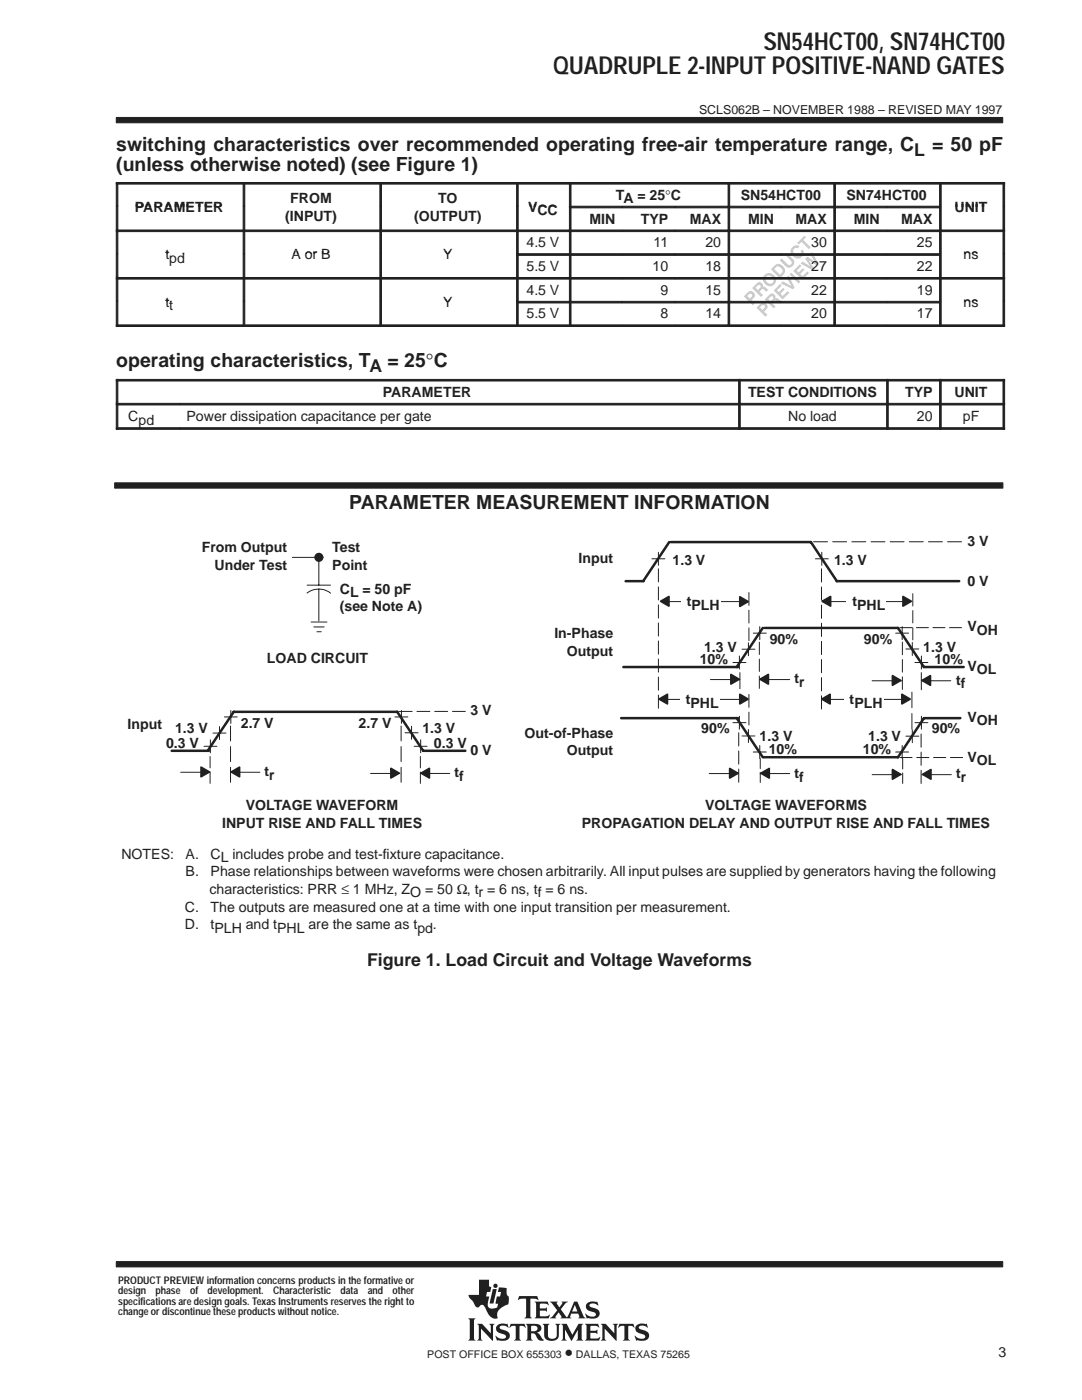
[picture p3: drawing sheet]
<svg xmlns="http://www.w3.org/2000/svg" width="216mm" height="279mm" viewBox="0 0 216 279" stroke-linecap="round" stroke-linejoin="round" font-family="sans-serif">
<g fill="#c7c8ca">
<path d="M157.9 54.4l1.8 1.8-.4 .4-1.7-1.8z"/>
<path d="M148.4 59.1l1-.9 .5-.1a.82 .82 0 0 1 .7 .5 .82 .82 0 0 1-.2 .9l-.5 .4 .7 .7-.4 .3zM149.5 58.7l.3-.1 .3 .3-.5 .7-.5-.5z" fill-rule="evenodd"/>
<path d="M151.1 56.5l.4-.2 .4 .2a.6 .6 0 0 1 .3 .7 .86 .86 0 0 1 .9 .5l.2 .1-.4 .4-.7-.5-.7 .5 .7 .7-.3 .4-1.8-1.8zM151.2 57l.4-.1a.35 .35 0 0 1 .1 .6l-.5 .4-.4-.5z" fill-rule="evenodd"/>
<path d="M152.6 54.9a1.35 1.35 0 0 1 1.7-.1 1.35 1.35 0 0 1 .4 1.7 1.21 1.21 0 0 1-1.3 .6 1.4 1.4 0 0 1-1-2zM152.9 55.2l.4-.2h.3a.82 .82 0 0 1 .8 .8 .82 .82 0 0 1-.7 .8l-.5-.2-.4-.4-.1-.5z" fill-rule="evenodd"/>
<path d="M153.8 53.7l.8-.7a1.31 1.31 0 0 1 1.5 0 1.31 1.31 0 0 1 .4 1.5l-.9 1zM154.5 53.7l.4-.4a.84 .84 0 0 1 1 .2 .84 .84 0 0 1 0 1.1l-.3 .2z" fill-rule="evenodd"/>
<path d="M155.6 51.9l.4-.3 1.1 1.1a.5 .5 0 0 0 .6 .1 .5 .5 0 0 0 .3-.6l-1.3-1.3 .3-.4 1.2 1.2a.85 .85 0 0 1 0 1.3l-.6 .4h-.5z" fill-rule="evenodd"/>
<path d="M158.1 49.3a.96 .96 0 0 1 1.4-.1l-.3 .4a.64 .64 0 0 0-.7 .1 .64 .64 0 0 0-.2 .6 .82 .82 0 0 0 .7 .8 .82 .82 0 0 0 .9-.5l-.1-.5 .3-.3 .3 .4v.4l-.2 .4-.6 .5a1.39 1.39 0 0 1-1.5-.5 1.39 1.39 0 0 1 0-1.7z" fill-rule="evenodd"/>
<path d="M159.1 48.5l1.4-1.4 .3 .3-.5 .5 1.5 1.5-.4 .3-1.5-1.4-.5 .5z" fill-rule="evenodd"/>
<path d="M150.9 61.4l1.2-1.1a.85 .85 0 0 1 .9 .5 .85 .85 0 0 1-.1 .9l-.4 .5 .6 .6-.4 .4zM151.6 61.4l.6-.5h.2l.2 .3-.5 .7z" fill-rule="evenodd"/>
<path d="M152.6 59.8l1-1 .6-.2a.69 .69 0 0 1 .5 .9h.4l.8 .6-.4 .4-.7-.5-.4 .1-.3 .4 .6 .7-.3 .3zM153.7 59.2l.2-.1a.34 .34 0 0 1 .4 .2 .34 .34 0 0 1-.1 .4l-.5 .5-.4-.5z" fill-rule="evenodd"/>
<path d="M155.7 56.7l.3 .3-1 .9 .4 .4 .9-.8 .3 .3-.9 .8 .5 .5 1-1 .3 .3-1.3 1.4-1.8-1.8z" fill-rule="evenodd"/>
<path d="M157 55.4l.4-.4 1.1 2.4-.3 .3-2.4-1.1 .4-.4 1.7 .9z" fill-rule="evenodd"/>
<path d="M158.3 54.1l1.3-1.3 .3 .3-.9 .9 .4 .4 .8-.9 .3 .3-.8 .9 .4 .4 1-.9 .3 .3-1.3 1.3z" fill-rule="evenodd"/>
<path d="M162 50.3l1.3 2.3-.3 .4-1.7-1.1 1.1 1.6-.3 .4-2.3-1.3 .3-.4 1.6 1-1-1.5 .4-.4 1.5 1-.9-1.6z" fill-rule="evenodd"/>
</g>
<g fill="#231f20" stroke="#231f20" stroke-width=".2">
<path d="M23.2 23.4h176.9v1.1h-176.9z" fill-rule="evenodd"/>
<path d="M23.2 251.8h176.9v1h-176.9z" fill-rule="evenodd"/>
</g>
<g fill="#231f20">
<path d="M98.3 257.3h.8l-.6 2.8h-.8z"/>
<path d="M104.9 264.2h1.9a.9 .9 0 0 1 1 .3 .9 .9 0 0 1 0 1.2l-.7 .2 .5 .4 .9 1.2a1.2 1.2 0 0 1-1.6-1l-.3-.4h-.6v1l.3 .4h-1.4l.3-.5v-2.3z" fill-rule="evenodd"/>
<path d="M109.7 259.8h1.6l-.2 .3 .5 .8 .6-.8-.1-.3h1.2l-.4 .2-1 1.3 1.2 1.6 1.5-3.1h.6l1.2 2.9 .4 .4-1.4-.1a.22 .22 0 0 0 .2-.1 .22 .22 0 0 0 0-.3l-.2-.4h-1.4l-.2 .7 .2 .2h-2.2l.2-.3-.5-.9-.7 .9 .2 .3h-1.3l.6-.4 .9-1.2z" fill-rule="evenodd"/>
<path d="M127.1 264.4l.8-.3 .9 .2 .2-.2 .3 .8-.1 .1a1.2 1.2 0 0 0-1.7-.1 1.47 1.47 0 0 0 1.3 .7 1.03 1.03 0 0 1 .7 1.2 1.03 1.03 0 0 1-1.2 .8l-1.1-.1-.2 .1-.4-1 .9 .5h.9a.45 .45 0 0 0 .4-.5 .45 .45 0 0 0-.6-.3l-.2-.1a1.11 1.11 0 0 1-1.2-1.5z" fill-rule="evenodd"/>
<path d="M123.6 264.2h2.8l.2 .8-.6-.4h-.5l-.1 .1v2.4l.3 .4h-1.4l.3-.4v-2.4l-.1-.1h-.5l-.7 .4z" fill-rule="evenodd"/>
<path d="M116.7 264.2h2.6l.2 .8-.6-.4-1.1 .1v.9h1.1l.3-.3v.9l-.4-.2h-1v1l1.3 .1 .7-.3-.3 .7h-2.8l.3-.4v-2.5z" fill-rule="evenodd"/>
<path d="M119.9 264.2h1l1.7 1.9v-1.5l-.3-.4h1l-.3 .4v3l-2.3-2.4v2l.3 .3h-1.1l.3-.4v-2.5z" fill-rule="evenodd"/>
<path d="M112 264.2h1.1l1.1 2.2 1.2-2.2h1l-.3 .4v2.6l.3 .3h-1.4l.3-.4v-1.7l-1.3 2.2-1.3-2.3v1.8l.4 .4h-1.1l.3-.5v-2.3z" fill-rule="evenodd"/>
<path d="M99.3 264.4l.7-.2 1.1 .1 .1-.2 .3 .8-.6-.3h-.8a.41 .41 0 0 0-.4 .4 .41 .41 0 0 0 .5 .4 1.29 1.29 0 0 1 1.5 1.4 1.08 1.08 0 0 1-1.2 .8l-1.1-.1-.2 .1-.4-1 .8 .5 .5 .1 .6-.1 .3-.3a.72 .72 0 0 0-.9-.6 .99 .99 0 0 1-1-.6 .99 .99 0 0 1 .2-1.2z" fill-rule="evenodd"/>
<path d="M101.9 264.2h2.8l.2 .8-.7-.4h-.4l-.1 .1v2.4l.3 .4h-1.4l.3-.4v-2.4l-.1-.1h-.5l-.7 .4z" fill-rule="evenodd"/>
<path d="M108.3 264.2h1.3l-.3 .4v2a.65 .65 0 0 0 .7 .6l.6-.1 .4-.4 .1-2-.3-.5h1l-.3 .4v1.8a1.54 1.54 0 0 1-2.4 .9l-.5-.6v-2.1z" fill-rule="evenodd"/>
<path d="M95.2 264.2h1l1.7 1.9v-1.5l-.3-.4h1.1l-.3 .4v3l-2.4-2.4v1.9l.3 .4h-1.1l.3-.5v-2.3z" fill-rule="evenodd"/>
<path d="M93.4 263.1h1.5l-.3 .4v3.6l.3 .4h-1.5l.3-.4v-3.6z" fill-rule="evenodd"/>
<path d="M103.6 258.7h3.6l.2 .8-.4-.3h-1.2v3.6l.3 .3h-1.4l.2-.2 .1-.3v-3.2l-.1-.2h-.8l-.7 .3z" fill-rule="evenodd"/>
<path d="M106.7 259.8h2.6l.1 .7-.5-.3-1.2 .1v.8h1.1l.3-.2v.9l-.4-.2h-1v1l.2 .1h1.2l.5-.4 .1 .1-.2 .7h-2.8l.3-.5v-2.3z" fill-rule="evenodd"/>
<path d="M117.1 260.2a2.09 2.09 0 0 1 1.9-.3l.2-.2 .1 .9a1.22 1.22 0 0 0-1.7-.1 .82 .82 0 0 0 .9 .5 1.06 1.06 0 0 1 1.2 1.1 1.06 1.06 0 0 1-1.2 1.1l-1.2-.2-.2 .2-.3-1 .8 .5 .8 .1a.46 .46 0 0 0 .5-.5 .46 .46 0 0 0-.5-.5h-.2a1.11 1.11 0 0 1-1.2-1.6z" fill-rule="evenodd"/>
<path d="M95.6 255.4h2v1.3l.4 .2-.2 .9h-.6l-.2 .9h.6l-.3 1.3 .1 .7a.9 .9 0 0 0 1.2 .4l.6-.2 .2-.7-.5-.1 .2-1.4h.7l.2-.9h-.7l.3-.9 1.5 .2v1.1l.2 .4 .2 .1v.7a.81 .81 0 0 1-.6 1.1 2.73 2.73 0 0 0-1.7 1.7l.1 .8-.1 .1a1.81 1.81 0 0 1-2.1-1.5l-.3-.6a.7 .7 0 0 0-.6-.6 .7 .7 0 0 0-.7 .5 1.12 1.12 0 0 1-1.1-1.1l-.7-.8-.2-.6h2.1z" fill-rule="evenodd"/>
<circle cx="98.9" cy="256.6" r=".43"/>
</g>
<g fill="#fff">
<path d="M114.7 260.4l.5 1.3h-1z"/>
<path d="M106 264.6h.6a.56 .56 0 0 1 .6 .5 .56 .56 0 0 1-.6 .6h-.6z" fill-rule="evenodd"/>
</g>
<g fill="#231f20" stroke="#231f20" stroke-width=".2">
<path d="M23.2 36.4h.3v4.7h-.3z" fill-rule="evenodd"/>
<path d="M23.2 36.4h25.3v.3h-25.3z" fill-rule="evenodd"/>
<path d="M48.5 36.4h.3v4.7h-.3z" fill-rule="evenodd"/>
<path d="M48.5 36.4h27.3v.3h-27.3z" fill-rule="evenodd"/>
<path d="M75.8 36.4h.3v4.7h-.3z" fill-rule="evenodd"/>
<path d="M75.8 36.4h27.3v.3h-27.3z" fill-rule="evenodd"/>
<path d="M103.1 36.4h.3v4.7h-.3z" fill-rule="evenodd"/>
<path d="M103.1 36.4h10.5v.3h-10.5z" fill-rule="evenodd"/>
<path d="M113.6 36.4h.3v4.7h-.3z" fill-rule="evenodd"/>
<path d="M113.6 36.4h31.7v.3h-31.7z" fill-rule="evenodd"/>
<path d="M145.3 36.4h.3v4.7h-.3z" fill-rule="evenodd"/>
<path d="M145.3 36.4h21.1v.3h-21.1z" fill-rule="evenodd"/>
<path d="M166.4 36.4h.3v4.7h-.3z" fill-rule="evenodd"/>
<path d="M166.4 36.4h21.1v.3h-21.1z" fill-rule="evenodd"/>
<path d="M187.5 36.4h.3v4.7h-.3z" fill-rule="evenodd"/>
<path d="M200.1 36.4h.4v4.7h-.4z" fill-rule="evenodd"/>
<path d="M187.5 36.4h13v.3h-13z" fill-rule="evenodd"/>
<path d="M23.2 41.2h.3v4.7h-.3z" fill-rule="evenodd"/>
<path d="M48.5 41.2h.3v4.7h-.3z" fill-rule="evenodd"/>
<path d="M75.8 41.2h.3v4.7h-.3z" fill-rule="evenodd"/>
<path d="M103.1 41.2h.3v4.7h-.3z" fill-rule="evenodd"/>
<path d="M113.6 41.2h.3v4.7h-.3z" fill-rule="evenodd"/>
<path d="M113.6 41.2h10.6v.3h-10.6z" fill-rule="evenodd"/>
<path d="M124.2 41.2h10.5v.3h-10.5z" fill-rule="evenodd"/>
<path d="M134.7 41.2h10.6v.3h-10.6z" fill-rule="evenodd"/>
<path d="M145.3 41.2h.3v4.7h-.3z" fill-rule="evenodd"/>
<path d="M145.3 41.2h10.5v.3h-10.5z" fill-rule="evenodd"/>
<path d="M155.8 41.2h10.6v.3h-10.6z" fill-rule="evenodd"/>
<path d="M166.4 41.2h.3v4.7h-.3z" fill-rule="evenodd"/>
<path d="M166.4 41.2h10.5v.3h-10.5z" fill-rule="evenodd"/>
<path d="M176.9 41.2h10.6v.3h-10.6z" fill-rule="evenodd"/>
<path d="M187.5 41.2h.3v4.7h-.3z" fill-rule="evenodd"/>
<path d="M200.1 41.2h.4v4.7h-.4z" fill-rule="evenodd"/>
<path d="M23.2 45.9h.3v4.7h-.3z" fill-rule="evenodd"/>
<path d="M23.2 45.9h25.3v.3h-25.3z" fill-rule="evenodd"/>
<path d="M48.5 45.9h.3v4.7h-.3z" fill-rule="evenodd"/>
<path d="M48.5 45.9h27.3v.3h-27.3z" fill-rule="evenodd"/>
<path d="M75.8 45.9h.3v4.7h-.3z" fill-rule="evenodd"/>
<path d="M75.8 45.9h27.3v.3h-27.3z" fill-rule="evenodd"/>
<path d="M103.1 45.9h.3v4.7h-.3z" fill-rule="evenodd"/>
<path d="M103.1 45.9h10.5v.3h-10.5z" fill-rule="evenodd"/>
<path d="M113.6 45.9h.3v4.7h-.3z" fill-rule="evenodd"/>
<path d="M113.6 45.9h10.6v.3h-10.6z" fill-rule="evenodd"/>
<path d="M124.2 45.9h10.5v.3h-10.5z" fill-rule="evenodd"/>
<path d="M134.7 45.9h10.6v.3h-10.6z" fill-rule="evenodd"/>
<path d="M145.3 45.9h.3v4.7h-.3z" fill-rule="evenodd"/>
<path d="M145.3 45.9h10.5v.3h-10.5z" fill-rule="evenodd"/>
<path d="M155.8 45.9h10.6v.3h-10.6z" fill-rule="evenodd"/>
<path d="M166.4 45.9h.3v4.7h-.3z" fill-rule="evenodd"/>
<path d="M166.4 45.9h10.5v.3h-10.5z" fill-rule="evenodd"/>
<path d="M176.9 45.9h10.6v.3h-10.6z" fill-rule="evenodd"/>
<path d="M187.5 45.9h.3v4.7h-.3z" fill-rule="evenodd"/>
<path d="M200.1 45.9h.4v4.7h-.4z" fill-rule="evenodd"/>
<path d="M187.5 45.9h13v.3h-13z" fill-rule="evenodd"/>
<path d="M23.2 50.6h.3v4.8h-.3z" fill-rule="evenodd"/>
<path d="M48.5 50.6h.3v4.8h-.3z" fill-rule="evenodd"/>
<path d="M75.8 50.6h.3v4.8h-.3z" fill-rule="evenodd"/>
<path d="M103.1 50.6h.3v4.8h-.3z" fill-rule="evenodd"/>
<path d="M103.1 50.6h10.5v.4h-10.5z" fill-rule="evenodd"/>
<path d="M113.6 50.6h.3v4.8h-.3z" fill-rule="evenodd"/>
<path d="M113.6 50.6h10.6v.4h-10.6z" fill-rule="evenodd"/>
<path d="M124.2 50.6h10.5v.4h-10.5z" fill-rule="evenodd"/>
<path d="M134.7 50.6h10.6v.4h-10.6z" fill-rule="evenodd"/>
<path d="M145.3 50.6h.3v4.8h-.3z" fill-rule="evenodd"/>
<path d="M145.3 50.6h10.5v.4h-10.5z" fill-rule="evenodd"/>
<path d="M155.8 50.6h10.6v.4h-10.6z" fill-rule="evenodd"/>
<path d="M166.4 50.6h.3v4.8h-.3z" fill-rule="evenodd"/>
<path d="M166.4 50.6h10.5v.4h-10.5z" fill-rule="evenodd"/>
<path d="M176.9 50.6h10.6v.4h-10.6z" fill-rule="evenodd"/>
<path d="M187.5 50.6h.3v4.8h-.3z" fill-rule="evenodd"/>
<path d="M200.1 50.6h.4v4.8h-.4z" fill-rule="evenodd"/>
<path d="M23.2 55.4h.3v4.7h-.3z" fill-rule="evenodd"/>
<path d="M23.2 55.4h25.3v.3h-25.3z" fill-rule="evenodd"/>
<path d="M48.5 55.4h.3v4.7h-.3z" fill-rule="evenodd"/>
<path d="M48.5 55.4h27.3v.3h-27.3z" fill-rule="evenodd"/>
<path d="M75.8 55.4h.3v4.7h-.3z" fill-rule="evenodd"/>
<path d="M75.8 55.4h27.3v.3h-27.3z" fill-rule="evenodd"/>
<path d="M103.1 55.4h.3v4.7h-.3z" fill-rule="evenodd"/>
<path d="M103.1 55.4h10.5v.3h-10.5z" fill-rule="evenodd"/>
<path d="M113.6 55.4h.3v4.7h-.3z" fill-rule="evenodd"/>
<path d="M113.6 55.4h10.6v.3h-10.6z" fill-rule="evenodd"/>
<path d="M124.2 55.4h10.5v.3h-10.5z" fill-rule="evenodd"/>
<path d="M134.7 55.4h10.6v.3h-10.6z" fill-rule="evenodd"/>
<path d="M145.3 55.4h.3v4.7h-.3z" fill-rule="evenodd"/>
<path d="M145.3 55.4h10.5v.3h-10.5z" fill-rule="evenodd"/>
<path d="M155.8 55.4h10.6v.3h-10.6z" fill-rule="evenodd"/>
<path d="M166.4 55.4h.3v4.7h-.3z" fill-rule="evenodd"/>
<path d="M166.4 55.4h10.5v.3h-10.5z" fill-rule="evenodd"/>
<path d="M176.9 55.4h10.6v.3h-10.6z" fill-rule="evenodd"/>
<path d="M187.5 55.4h.3v4.7h-.3z" fill-rule="evenodd"/>
<path d="M200.1 55.4h.4v4.7h-.4z" fill-rule="evenodd"/>
<path d="M187.5 55.4h13v.3h-13z" fill-rule="evenodd"/>
<path d="M23.2 60.1h.3v5.1h-.3z" fill-rule="evenodd"/>
<path d="M23.2 64.8h25.3v.4h-25.3z" fill-rule="evenodd"/>
<path d="M48.5 60.1h.3v5.1h-.3z" fill-rule="evenodd"/>
<path d="M48.5 64.8h27.3v.4h-27.3z" fill-rule="evenodd"/>
<path d="M75.8 60.1h.3v5.1h-.3z" fill-rule="evenodd"/>
<path d="M75.8 64.8h27.3v.4h-27.3z" fill-rule="evenodd"/>
<path d="M103.1 60.1h.3v5.1h-.3z" fill-rule="evenodd"/>
<path d="M103.1 60.1h10.5v.4h-10.5z" fill-rule="evenodd"/>
<path d="M103.1 64.8h10.5v.4h-10.5z" fill-rule="evenodd"/>
<path d="M113.6 60.1h.3v5.1h-.3z" fill-rule="evenodd"/>
<path d="M113.6 60.1h10.6v.4h-10.6z" fill-rule="evenodd"/>
<path d="M113.6 64.8h10.6v.4h-10.6z" fill-rule="evenodd"/>
<path d="M124.2 60.1h10.5v.4h-10.5z" fill-rule="evenodd"/>
<path d="M124.2 64.8h10.5v.4h-10.5z" fill-rule="evenodd"/>
<path d="M134.7 60.1h10.6v.4h-10.6z" fill-rule="evenodd"/>
<path d="M134.7 64.8h10.6v.4h-10.6z" fill-rule="evenodd"/>
<path d="M145.3 60.1h.3v5.1h-.3z" fill-rule="evenodd"/>
<path d="M145.3 60.1h10.5v.4h-10.5z" fill-rule="evenodd"/>
<path d="M145.3 64.8h10.5v.4h-10.5z" fill-rule="evenodd"/>
<path d="M155.8 60.1h10.6v.4h-10.6z" fill-rule="evenodd"/>
<path d="M155.8 64.8h10.6v.4h-10.6z" fill-rule="evenodd"/>
<path d="M166.4 60.1h.3v5.1h-.3z" fill-rule="evenodd"/>
<path d="M166.4 60.1h10.5v.4h-10.5z" fill-rule="evenodd"/>
<path d="M166.4 64.8h10.5v.4h-10.5z" fill-rule="evenodd"/>
<path d="M176.9 60.1h10.6v.4h-10.6z" fill-rule="evenodd"/>
<path d="M176.9 64.8h10.6v.4h-10.6z" fill-rule="evenodd"/>
<path d="M187.5 60.1h.3v5.1h-.3z" fill-rule="evenodd"/>
<path d="M200.1 60.1h.4v5.1h-.4z" fill-rule="evenodd"/>
<path d="M187.5 64.8h13v.4h-13z" fill-rule="evenodd"/>
<path d="M23.2 75.7h.3v4.8h-.3z" fill-rule="evenodd"/>
<path d="M23.2 75.7h124.2v.3h-124.2z" fill-rule="evenodd"/>
<path d="M147.4 75.7h.3v4.8h-.3z" fill-rule="evenodd"/>
<path d="M147.4 75.7h29.5v.3h-29.5z" fill-rule="evenodd"/>
<path d="M176.9 75.7h.3v4.8h-.3z" fill-rule="evenodd"/>
<path d="M176.9 75.7h10.6v.3h-10.6z" fill-rule="evenodd"/>
<path d="M187.5 75.7h.3v4.8h-.3z" fill-rule="evenodd"/>
<path d="M200.1 75.7h.4v4.8h-.4z" fill-rule="evenodd"/>
<path d="M187.5 75.7h13v.3h-13z" fill-rule="evenodd"/>
<path d="M23.2 80.5h.3v5.2h-.3z" fill-rule="evenodd"/>
<path d="M23.2 80.5h12.6v.3h-12.6z" fill-rule="evenodd"/>
<path d="M23.2 85.4h12.6v.3h-12.6z" fill-rule="evenodd"/>
<path d="M35.9 80.5h111.5v.3h-111.5z" fill-rule="evenodd"/>
<path d="M35.9 85.4h111.5v.3h-111.5z" fill-rule="evenodd"/>
<path d="M147.4 80.5h.3v5.2h-.3z" fill-rule="evenodd"/>
<path d="M147.4 80.5h29.5v.3h-29.5z" fill-rule="evenodd"/>
<path d="M147.4 85.4h29.5v.3h-29.5z" fill-rule="evenodd"/>
<path d="M176.9 80.5h.3v5.2h-.3z" fill-rule="evenodd"/>
<path d="M176.9 80.5h10.6v.3h-10.6z" fill-rule="evenodd"/>
<path d="M176.9 85.4h10.6v.3h-10.6z" fill-rule="evenodd"/>
<path d="M187.5 80.5h.3v5.2h-.3z" fill-rule="evenodd"/>
<path d="M200.1 80.5h.4v5.2h-.4z" fill-rule="evenodd"/>
<path d="M187.5 80.5h13v.3h-13z" fill-rule="evenodd"/>
<path d="M187.5 85.4h13v.3h-13z" fill-rule="evenodd"/>
<path d="M22.9 96.4h177.2v1h-177.2z" fill-rule="evenodd"/>
</g>
<path d="M124.8 116h3.6M133.5 108.2l-5.2 7.8M133.9 108.2h27.9l5.2 7.8h24.4M124.4 133.1h22.9M152.2 125.3l-5.2 7.8M152.6 125.3h26.6l5.2 7.8h7.9M34.3 149.8h7.4M41.4 149.8l5.2-7.7h32.7l5.1 7.7h8.5" fill="none" stroke="#231f20" stroke-width=".5"/>
<g fill="none" stroke="#231f20" stroke-width=".2">
<path d="M130.1 111.5h2.6M131.4 110.2v2.6M162.7 111.5h2.6M164 110.2v2.6M133.5 120.1h15.6M141.8 135.6h5.8M146.2 132.2h2.6M147.5 130.9v2.6M148.1 129.6h2.5M149.3 128.3v2.6M150.3 126.4h2.6M151.6 125.1v2.6"/>
<path d="M151.7 135.6h5.9M165.7 120.1h15.6M174 135.9h5.9M178.7 126.4h2.6M180 125.1v2.6M180.8 129.5h2.5M182 128.2v2.6M182.6 132.2h2.5M183.8 135.9h5.9M183.9 130.9v2.6M36.1 154.1h5.8M40.7 148.9h2.6"/>
<path d="M42 147.6v2.6M42.5 146.3h2.6M43.8 145v2.6M44.8 143.1h2.5M46 154.1h5.9M46.1 141.8v2.6M73.9 154.4h5.9M78.8 143.1h2.6M80.1 141.8v2.6M80.8 146.2h2.6M82.1 144.9v2.6M82.6 148.9h2.6"/>
<path d="M83.9 154.4h5.8M83.9 147.6v2.6"/>
</g>
<path d="M131.4 113.5v28M149.4 118.3v9.6M163.9 113.5v28.2M92.9 142h-13.3" fill="none" stroke="#231f20" stroke-width=".2" stroke-dasharray="2.6 1"/>
<path d="M46 144.9v11.3M80 144.9v11.3" fill="none" stroke="#231f20" stroke-width=".2" stroke-dasharray="3 1.1"/>
<path d="M41.9 151v5.4M83.9 151v5.4" fill="none" stroke="#231f20" stroke-width=".2" stroke-dasharray="2.3 .8"/>
<g fill="#231f20" stroke="#231f20" stroke-width=".34">
<path d="M46.1 154.1l1.7-1v1.9z"/>
<path d="M40.1 153.1l1.7 1-1.7 .9z"/>
<path d="M84 154.3l1.7-1v2z"/>
<path d="M78 153.3l1.7 1-1.7 1z"/>
<path d="M164.1 120l1.6-1v2z"/>
<path d="M180.2 119l1.6 1-1.6 1z"/>
<path d="M131.8 120l1.7-1v2z"/>
<path d="M147.6 119.1l1.7 1-1.7 .9z"/>
<path d="M151.7 135.6l1.6-1v1.9z"/>
<path d="M145.8 134.6l1.7 1-1.7 .9z"/>
<path d="M184 135.8l1.7-1v2z"/>
<path d="M178.1 134.8l1.6 1-1.6 1z"/>
</g>
<path d="M191.9 108.1h-29.8" fill="none" stroke="#231f20" stroke-width=".2" stroke-dasharray="2.8 1"/>
<path d="M182.1 118.5v9.2M151.5 128.2v9.2M180.1 128.2v9.5" fill="none" stroke="#231f20" stroke-width=".2" stroke-dasharray="2.5 .9"/>
<path d="M191.9 125.3h-12.4" fill="none" stroke="#231f20" stroke-width=".2" stroke-dasharray="2.4 .9"/>
<path d="M183.8 134.2v3.5" fill="none" stroke="#231f20" stroke-width=".2" stroke-dasharray="3.4 1.3"/>
<path d="M147.6 134.2v3.2" fill="none" stroke="#231f20" stroke-width=".2" stroke-dasharray="3.2 1.2"/>
<g fill="#fff">
<path d="M135.9 118.9h7.9v2.7h-7.9z" fill-rule="evenodd"/>
<path d="M168.9 118.9h7.9v2.7h-7.9z" fill-rule="evenodd"/>
</g>
<path d="M123.9 143.3h23.4M147 143.3l5.2 7.8M191.6 143.3h-7.2l-5.2 7.8h-26.8" fill="none" stroke="#231f20" stroke-width=".5"/>
<g fill="none" stroke="#231f20" stroke-width=".2">
<path d="M133.2 139.6h15.6M141.5 154.4h5.9M146.2 144.2h2.6M147.5 142.9v2.6M148.1 146.9h2.5M149.3 145.6v2.6M150.3 150.1h2.6M151.6 148.8v2.6M151.7 154.4h5.9M174 154.6h5.9M178.7 150.1h2.6M180 148.8v2.6"/>
<path d="M180.8 146.9h2.5M182 145.6v2.6M182.6 144.2h2.5M183.9 142.9v2.6M184 154.6h5.8"/>
</g>
<path d="M192.1 151.2h-12.6" fill="none" stroke="#231f20" stroke-width=".2" stroke-dasharray="2.4 .9"/>
<path d="M151.7 151.4v4.8" fill="none" stroke="#231f20" stroke-width=".2" stroke-dasharray="2 .7"/>
<path d="M180.1 151.4v5" fill="none" stroke="#231f20" stroke-width=".2" stroke-dasharray="2.1 .8"/>
<path d="M149.4 138.6v6.1M147.4 146.2v10M183.8 146.5v9.9" fill="none" stroke="#231f20" stroke-width=".2" stroke-dasharray="2.6 1"/>
<g fill="#231f20" stroke="#231f20" stroke-width=".34">
<path d="M151.8 154.3l1.7-.9v1.9z"/>
<path d="M145.6 153.4l1.7 .9-1.7 1z"/>
<path d="M184.1 154.5l1.7-.9v1.9z"/>
<path d="M178.1 153.6l1.6 .9-1.6 1z"/>
<path d="M131.5 139.5l1.7-.9v1.9z"/>
<path d="M147.6 138.6l1.7 .9-1.7 1z"/>
</g>
<path d="M182 138.1v7.5" fill="none" stroke="#231f20" stroke-width=".2" stroke-dasharray="3.1 1.2"/>
<path d="M135.6 138.4h7.9v2.7h-7.9z" fill-rule="evenodd" fill="#fff"/>
<g fill="#231f20" stroke="#231f20" stroke-width=".34">
<path d="M164 139.5l1.6-.9v1.9z"/>
<path d="M180 138.6l1.6 .9-1.6 1z"/>
</g>
<path d="M165.5 139.6h15.6" fill="none" stroke="#231f20" stroke-width=".2"/>
<path d="M168.4 138.4h7.9v2.7h-7.9z" fill-rule="evenodd" fill="#fff"/>
<circle cx="63.6" cy="111.2" r=".74" fill="#231f20" stroke="#231f20" stroke-width=".34"/>
<circle cx="63.6" cy="111.2" r=".17" fill="#231f20"/>
<path d="M61.3 114.3h4.7v5h-4.7z" fill-rule="evenodd" fill="#fff"/>
<path d="M58.3 111.2h4.7M61.3 118.4a3.8 3.8 0 0 1 4.7 0M61.3 116.8h4.6M63.6 111.2v5.6M63.6 117.6v6.3M62.1 124.1h3.1M62.6 125.1h2.1M63.2 126.1h.9" fill="none" stroke="#231f20" stroke-width=".2"/>
<g font-size="4.9" fill="#231f20">
<text x="152.3" y="9.9">SN54HCT00, SN74HCT00</text>
<text x="110.4" y="14.8">QUADRUPLE 2-INPUT POSITIVE-NAND GATES</text>
</g>
<g font-size="3.9" fill="#231f20">
<text x="23.2" y="30.2">switching characteristics over recommended operating free-air temperature range, C</text>
<text x="23.2" y="34">(unless otherwise noted) (see Figure 1)</text>
<text x="23.2" y="73.3">operating characteristics, T</text>
<text x="69.7" y="101.6">PARAMETER MEASUREMENT INFORMATION</text>
</g>
<g font-size="3.5" fill="#231f20">
<text x="182.4" y="31.1">L = 50 pF</text>
<text x="73.7" y="74.3">A = 25°C</text>
<text x="73.2" y="192.8">Figure 1. Load Circuit and Voltage Waveforms</text>
<text x="112.7" y="271">•</text>
</g>
<g font-size="2.8" fill="#231f20">
<text x="57.9" y="40.6">FROM</text>
<text x="87.4" y="40.6">TO</text>
<text x="122.9" y="39.9">TA = 25°C</text>
<text x="147.8" y="39.9">SN54HCT00</text>
<text x="168.9" y="39.9">SN74HCT00</text>
<text x="26.9" y="42.3">PARAMETER</text>
<text x="56.9" y="44.1">(INPUT)</text>
<text x="82.6" y="44.1">(OUTPUT)</text>
<text x="105.4" y="42.3">VCC</text>
<text x="117.6" y="44.6">MIN</text>
<text x="127.9" y="44.6">TYP</text>
<text x="137.6" y="44.6">MAX</text>
<text x="149.3" y="44.6">MIN</text>
<text x="158.7" y="44.6">MAX</text>
<text x="170.4" y="44.6">MIN</text>
<text x="179.8" y="44.6">MAX</text>
<text x="190.5" y="42.3">UNIT</text>
<text x="33" y="51.7">tpd</text>
<text x="33" y="51.7">t d</text>
<text x="58.2" y="51.7">A or B</text>
<text x="88.4" y="51.7">Y</text>
<text x="105.1" y="49.4">4.5 V</text>
<text x="130.4" y="49.4">11</text>
<text x="140.8" y="49.4">20</text>
<text x="161.9" y="49.4">30</text>
<text x="183" y="49.4">25</text>
<text x="192.3" y="51.7">ns</text>
<text x="105.1" y="54.1">5.5 V</text>
<text x="105.1" y="58.9">4.5 V</text>
<text x="130.2" y="54.1">10</text>
<text x="131.8" y="58.9">9</text>
<text x="140.8" y="54.1">18</text>
<text x="140.8" y="58.9">15</text>
<text x="161.9" y="54.1">27</text>
<text x="161.9" y="58.9">22</text>
<text x="183" y="54.1">22</text>
<text x="183" y="58.9">19</text>
<text x="33" y="61.2">tt</text>
<text x="88.4" y="61.2">Y</text>
<text x="105.1" y="63.6">5.5 V</text>
<text x="131.8" y="63.6">8</text>
<text x="140.8" y="63.6">14</text>
<text x="161.9" y="63.6">20</text>
<text x="183" y="63.6">17</text>
<text x="192.3" y="61.2">ns</text>
<text x="76.4" y="79.2">PARAMETER</text>
<text x="149.3" y="79.2">TEST CONDITIONS</text>
<text x="180.6" y="79.2">TYP</text>
<text x="190.5" y="79.2">UNIT</text>
<text x="25.6" y="84">Cpd</text>
<text x="37.2" y="84">Power dissipation capacitance per gate</text>
<text x="157.3" y="84">No load</text>
<text x="183" y="84">20</text>
<text x="192.1" y="84">pF</text>
<text x="40.3" y="110.2">From Output</text>
<text x="42.8" y="113.7">Under Test</text>
<text x="66.3" y="110.2">Test</text>
<text x="66.3" y="113.7">Point</text>
<text x="115.5" y="112.3">Input</text>
<text x="134.2" y="112.7">1.3 V</text>
<text x="166.4" y="112.7">1.3 V</text>
<text x="193" y="108.9">3 V</text>
<text x="67.8" y="118.5">CL = 50 pF</text>
<text x="193" y="117">0 V</text>
<text x="67.8" y="122">(see Note A)</text>
<text x="137" y="121">tPLH</text>
<text x="170.1" y="121">tPHL</text>
<text x="193" y="126">VOH</text>
<text x="110.6" y="127.4">In-Phase</text>
<text x="113.1" y="130.9">Output</text>
<text x="140.5" y="130.1">1.3 V</text>
<text x="153.6" y="128.5">90%</text>
<text x="172.4" y="128.5">90%</text>
<text x="184.2" y="130.1">1.3 V</text>
<text x="53.2" y="132.3">LOAD CIRCUIT</text>
<text x="139.6" y="132.5">10%</text>
<text x="158.5" y="136.4">tr</text>
<text x="186.5" y="132.5">10%</text>
<text x="190.8" y="136.6">tf</text>
<text x="193" y="133.9">VOL</text>
<text x="93.9" y="142.7">3 V</text>
<text x="136.8" y="140.6">tPHL</text>
<text x="169.5" y="140.6">tPLH</text>
<text x="25.5" y="145.6">Input</text>
<text x="33.1" y="149.3">0.3 V</text>
<text x="34.9" y="146.3">1.3 V</text>
<text x="48.1" y="145.2">2.7 V</text>
<text x="71.6" y="145.2">2.7 V</text>
<text x="84.3" y="146.3">1.3 V</text>
<text x="86.6" y="149.3">0.3 V</text>
<text x="104.7" y="147.2">Out-of-Phase</text>
<text x="139.9" y="146.3">90%</text>
<text x="151.6" y="147.9">1.3 V</text>
<text x="173.2" y="147.9">1.3 V</text>
<text x="185.9" y="146.3">90%</text>
<text x="193" y="144.1">VOH</text>
<text x="52.8" y="154.9">tr</text>
<text x="90.7" y="155.1">tf</text>
<text x="93.9" y="150.6">0 V</text>
<text x="113.1" y="150.7">Output</text>
<text x="153.4" y="150.4">10%</text>
<text x="158.5" y="155.4">tf</text>
<text x="172.2" y="150.4">10%</text>
<text x="190.8" y="155.4">tr</text>
<text x="193" y="152">VOL</text>
<text x="49.1" y="161.7">VOLTAGE WAVEFORM</text>
<text x="140.7" y="161.7">VOLTAGE WAVEFORMS</text>
<text x="44.3" y="165.2">INPUT RISE AND FALL TIMES</text>
<text x="116.1" y="165.2">PROPAGATION DELAY AND OUTPUT RISE AND FALL TIMES</text>
<text x="24.2" y="171.4">NOTES:</text>
<text x="37" y="171.4">A.</text>
<text x="42" y="171.4">CL includes probe and test-fixture capacitance.</text>
<text x="37" y="174.9">B.</text>
<text x="41.8" y="178.4">characteristics: PRR ≤ 1 MHz, ZO = 50 Ω, tr = 6 ns, tf = 6 ns.</text>
<text x="42" y="174.9">Phase relationships between waveforms were chosen arbitrarily. All input pulses are supplied by generators having the following</text>
<text x="36.9" y="181.9">C.</text>
<text x="36.9" y="185.4">D.</text>
<text x="42" y="181.9">The outputs are measured one at a time with one input transition per measurement.</text>
<text x="42" y="185.4">tPLH and tPHL are the same as tpd.</text>
<text x="199.2" y="270.7">3</text>
</g>
<text font-size="2.5" fill="#231f20" x="139.5" y="22.7">SCLS062B – NOVEMBER 1988 – REVISED MAY 1997</text>
<g font-size="2.1" fill="#231f20">
<text x="23.6" y="256.2">PRODUCT PREVIEW information concerns products in the formative or</text>
<text x="23.6" y="258.3">design</text>
<text x="23.6" y="260.4">specifications are design goals. Texas Instruments reserves the right to</text>
<text x="23.6" y="262.5">change or discontinue these products without notice.</text>
<text x="31" y="258.3">phase</text>
<text x="37.9" y="258.3">of</text>
<text x="41.4" y="258.3">development.</text>
<text x="54.5" y="258.3">Characteristic</text>
<text x="67.9" y="258.3">data</text>
<text x="73.4" y="258.3">and</text>
<text x="78.3" y="258.3">other</text>
<text x="85.3" y="271">POST OFFICE BOX 655303</text>
<text x="114.9" y="271">DALLAS, TEXAS 75265</text>
</g>
</svg>
